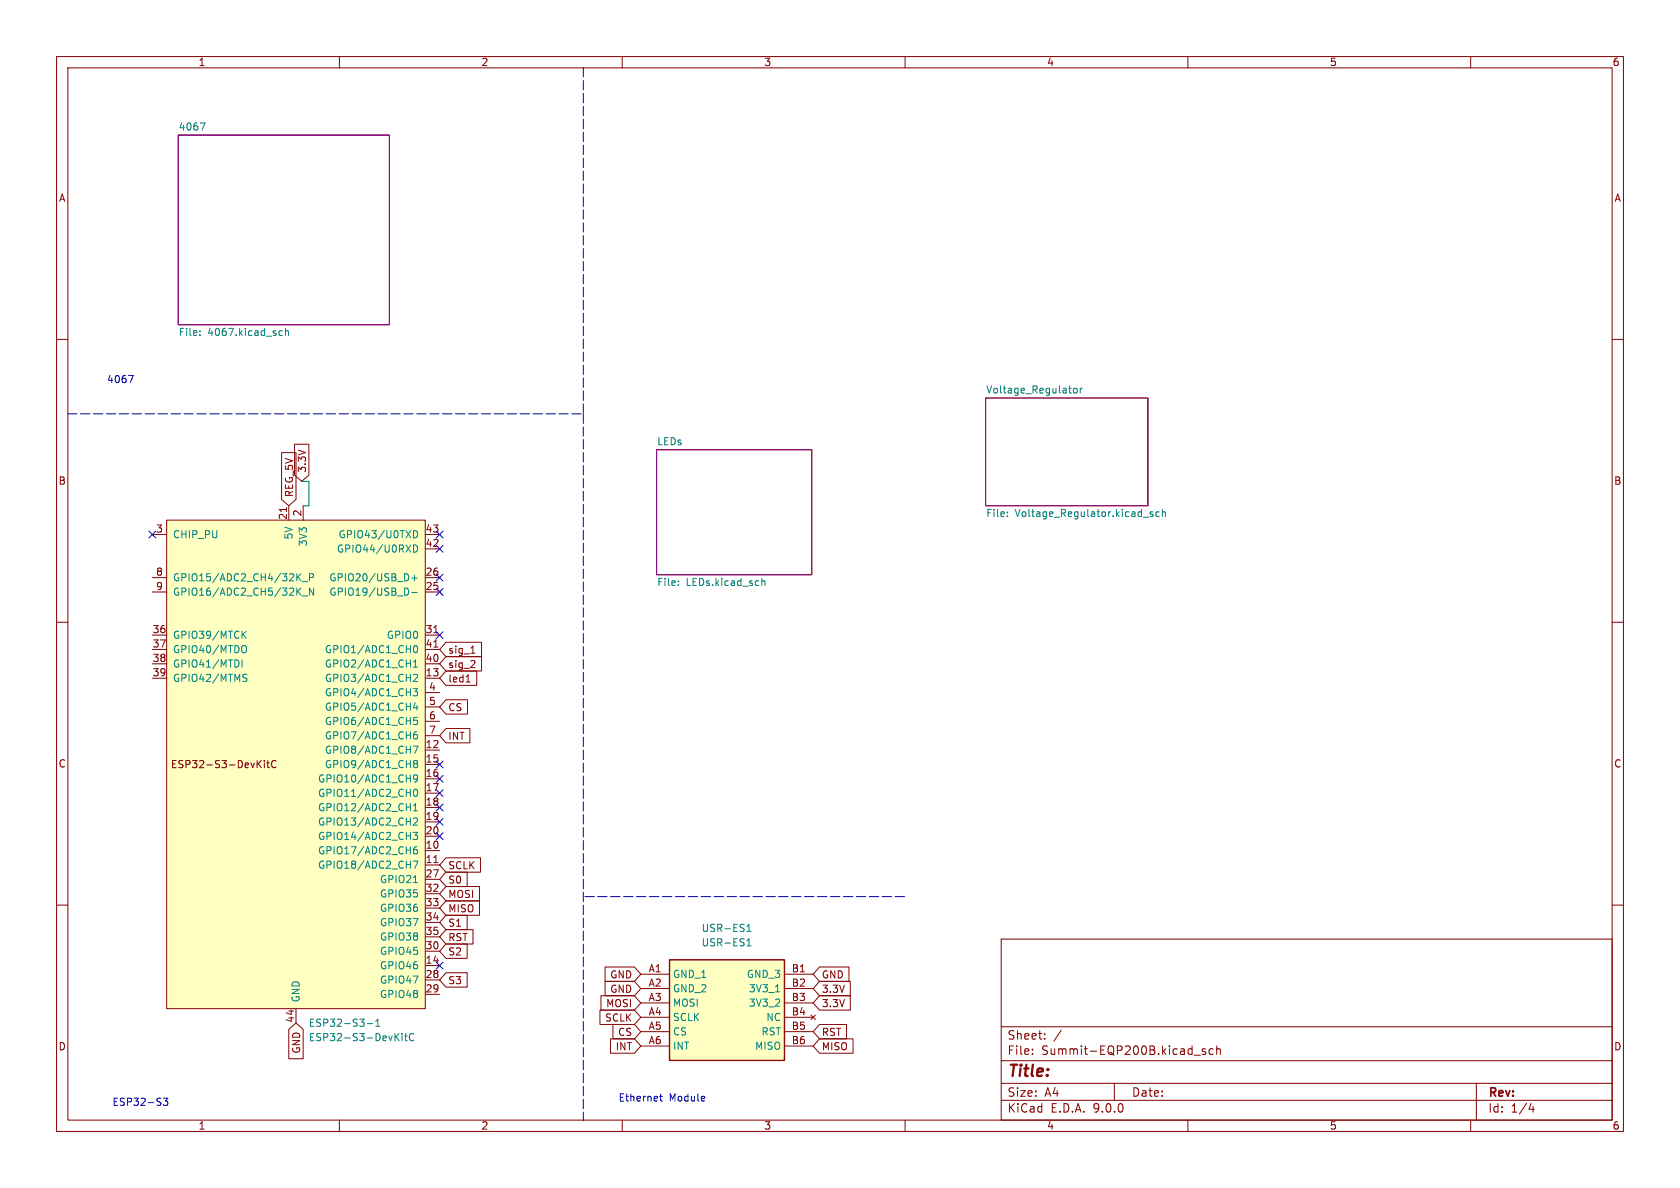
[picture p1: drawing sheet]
<svg xmlns="http://www.w3.org/2000/svg" width="297mm" height="210mm" viewBox="0 0 297 210" stroke-linecap="round" stroke-linejoin="round" font-family="sans-serif">
<g fill="none" stroke="#840000" stroke-width=".18">
<path d="M10 10h277v190h-277zM12 12h273v186h-273zM60 10v2M110 10v2M160 10v2M210 10v2M260 10v2M10 60h2M285 60h2M10 110h2M285 110h2M10 160h2"/>
<path d="M177 166h108v32h-108zM285 160h2M60 198v2M110 198v2M160 198v2M177 194.5h108M177 191.5h108M177 187.5h108M177 181.5h108M182.5 186.3v.1M182.5 185.5v.1M184.7 183.6v.1"/>
<path d="M184.7 182.8v.1M187.6 182.1l-1.3 2M197 191.5v3M210 198v2M211.1 186.5h1.1M213.1 185.5l-.4-.1-.2 .2 .1 .2 .5 .2v.3h-.6M214.5 185.5l-.5-.1-.3 .3v.4l.2 .2h.6M215.1 185.5l.2-.1 .4 .1v.9M215.1 184.9v1.5M260 198v2M261 191.5v6.5M270.7 195l-.4 1.1h.9"/>
<path d="M271 195.6v1"/>
</g>
<path d="M31.5 23.9h37.3v33.5h-37.3zM116.1 79.5h27.4v22.1h-27.4zM174.2 70.4h28.7v19h-28.7z" fill="none" stroke="#840084" stroke-width=".18"/>
<g fill="none" stroke="#008484" stroke-width=".18">
<path d="M35.4 21.7h.9l-.6 1.3M35.3 59.2v.1M35.3 58.5v.1M49.4 59.3h.5M49.4 58.5h.5M50.5 58.6l.1-.1h.3l.1 .8M50.5 58v1.3M189.9 68.7l.3-.1 .2 .3v.3l-.2 .3-.3-.1-.1-.2zM191 68.6v.9M191.3 68.6l-.3 .3M178.1 91.2v.1M178.1 90.5v.1"/>
<path d="M202.1 91.4h1M203.8 90.5h-.3l-.2 .1 .1 .2 .4 .2v.3h-.5M204.9 90.5h-.3l-.3 .2 .2 .6h.4M205.5 90.6l.2-.1h.3v.8M205.5 90v1.3M119.9 103.4v.1M119.9 102.7v.1M134.7 102.2v1.3M134.7 102.8l.2-.1h.3v.8"/>
</g>
<path d="M118.4 169.7h20.3v17.8h-20.3z" fill="#ffffc2"/>
<path d="M118.4 169.7h20.3v17.8h-20.3z" fill="none" stroke="#840000" stroke-width=".25"/>
<g fill="none" stroke="#840000" stroke-width=".18">
<path d="M113.3 172.2h5.1M113.3 174.8h5.1M113.3 177.3h5.1M113.3 179.8h5.1M138.7 172.2h5.1M138.7 174.8h5.1M138.7 177.3h5.1M138.7 179.8h5.1M143.4 179.5l.7 .7M144.1 179.5l-.7 .7M113.3 182.4h5.1M113.3 184.9h5.1"/>
<path d="M138.7 182.4h5.1M138.7 184.9h5.1"/>
</g>
<path d="M132 164.7h.8M132 163.8l.4-.4v1.3M132 166.3l.4-.4v1.3M132 167.2h.8M137.1 175.3h.7" fill="none" stroke="#008484" stroke-width=".18"/>
<path d="M29.5 91.9h45.7v86.4h-45.7z" fill="#ffffc2"/>
<g fill="none" stroke="#840000" stroke-width=".18">
<path d="M52.1 78.5h2.5v5.5l-1.3 1.1-1.2-1.1zM26.9 94.5h2.6M29.5 91.9h45.7v86.4h-45.7zM49.8 80h2.5v8.3l-1.2 1.1-1.3-1.1zM50.6 89.7v.7M51.1 89.4v2.5M53.6 89.4v2.5M75.2 94.5h2.5M75.2 97h2.5M26.9 119.9h2.6M26.9 114.8h2.6M26.9 117.3h2.6"/>
<path d="M26.9 102.1h2.6M26.9 104.6h2.6M26.9 112.3h2.6M75.2 119.9h2.5M75.2 114.8h2.5M75.2 117.3h2.5M75.2 102.1h2.5M75.2 104.6h2.5M75.2 112.3h2.5M76.7 114.4h.7M76.7 111.9h.7M78.8 116.1h6.3v2.5h-6.3l-1.1-1.3z"/>
<path d="M78.8 118.6h5.5v2.6h-5.5l-1.1-1.3zM78.8 113.5h6.3v2.6h-6.3l-1.1-1.3zM83.2 118h.8M83.2 115.5h.8M83.9 116.9v.4M45.6 135l.6 .7M46.2 134.4l-.7 .8M46.7 134.4v.2M46.7 134.9v.8M47.2 134.9h.4M47.3 134.4v1.1l.3 .2M48.8 134.6a.6 .6 0 0 0-.9 .4 .6 .6 0 0 0 .6 .7l.3-.1"/>
<path d="M75.2 122.4h2.5M75.2 125h2.5M75.2 127.5h2.5M75.2 130h2.5M75.2 132.6h2.5M75.2 135.1h2.5M75.2 137.7h2.5M78.8 123.7h3.8v2.5h-3.8l-1.1-1.2zM78.8 128.8h4.3v2.5h-4.3l-1.1-1.3zM82.4 120.6h.7M75.2 145.3h2.5M75.2 140.2h2.5"/>
<path d="M75.2 142.7h2.5M75.2 147.8h2.5M75.2 150.4h2.5M75.2 152.9h2.5M75.2 155.4h2.5M75.2 158h2.5M76.7 152.5h.7M78.8 159.3h6v2.5h-6l-1.1-1.3zM78.8 156.7h6v2.6h-6l-1.1-1.3zM78.8 154.2h3.8v2.5h-3.8l-1.1-1.3zM78.8 151.6h6.1v2.6h-6.1l-1.1-1.3zM52.3 178.3v2.5"/>
<path d="M75.2 170.7h2.5M75.2 160.5h2.5M75.2 163.1h2.5M75.2 165.6h2.5M75.2 168.1h2.5M75.2 173.2h2.5M75.2 175.8h2.5M78.8 164.3h4.8v2.6h-4.8l-1.1-1.3zM78.8 161.8h3.8v2.5h-3.8l-1.1-1.2zM78.8 166.9h3.8v2.5h-3.8l-1.1-1.3zM78.8 172h3.8v2.5h-3.8l-1.1-1.3zM106.1 178.6h6.1l1.1 1.2-1.1 1.3h-6.1z"/>
<path d="M106.2 176h6l1.1 1.3-1.1 1.3h-6zM107 170.9h5.2l1.1 1.3-1.1 1.3h-5.2zM107 173.5h5.2l1.1 1.3-1.1 1.2h-5.2zM144.9 173.5h5.4v2.5h-5.4l-1.1-1.2zM144.9 176h5.4v2.6h-5.4l-1.1-1.3zM144.9 170.9h5.2v2.6h-5.2l-1.1-1.3zM51.1 182l1.2-1.2 1.3 1.2v5.2h-2.5zM107.9 183.6h4.3l1.1 1.3-1.1 1.3h-4.3zM108.4 181.1h3.8l1.1 1.3-1.1 1.2h-3.8zM144.9 183.6h5.9v2.6h-5.9l-1.1-1.3zM144.9 181.1h4.8v2.5h-4.8l-1.1-1.2z"/>
</g>
<g fill="none" stroke="#008484" stroke-width=".18">
<path d="M73.1 93.8a.64 .64 0 0 1 .7 .6 .64 .64 0 0 1-.7 .7zM73.1 96.3a.64 .64 0 0 1 .7 .7 .64 .64 0 0 1-.7 .6zM42.1 116.8l.2 .4-.2 .5M42.8 116.7v1.2M43 112.1l.5 .7M43 119.7l.5 .2 .1 .2-.1 .3-.4 .1M43 119.3h.6M43 114.1a.43 .43 0 0 1 .6 .4v.5a.43 .43 0 0 1-.6 .4M43.5 111.6l-.7 .7M52.7 102l.5 .7M52.7 104.5l.5 .7M53.2 101.4l-.7 .7"/>
<path d="M53.2 104l-.7 .7M53.4 102.8h1M53.4 105.3h1M54.7 102.1l.6-.1 .1-.2v-.3l-.7-.1v1.3M55.4 104v1.2l-.7-1.2v1.2M72 104l.3 .5-.3 .7M72.8 102.2h1M72.8 104.7h1M73.1 119.3l.5-.1 .2 .4-.8 .9h.8M73.1 117.9h.7M73.1 117l.4-.3v1.2M73.3 101.7v1"/>
<path d="M73.3 114.2l.1-.1a.68 .68 0 0 1 .4 .7 .68 .68 0 0 1-.4 .6 .84 .84 0 0 1-.1-1.2zM73 121.7h.8l-.4 .5 .4 .1v.6l-.2 .1-.6-.1M73 131.9h.9l-.6 1.3M73.2 139.6l.2-.1a.68 .68 0 0 1 .4 .7 .68 .68 0 0 1-.4 .6l-.2-.1-.1-.4zM73.3 135l-.2 .2 .1 .4 .1 .1 .4-.1 .1-.1v-.3l-.2-.2M73.3 135l-.2-.3 .2-.3h.3l.2 .3-.2 .3M73.3 135h.3M73.4 124.2l-.3 .9h.8M73.7 129.4h-.4a.86 .86 0 0 0 0 1.2l.5-.1v-.4l-.2-.3h-.3l-.2 .3M73.7 124.7v.8M73.8 126.8h-.6l-.1 .6 .2-.1 .4 .1 .1 .1v.5l-.2 .1-.5-.1M73.8 137.5l-.2 .3h-.3l-.2-.3 .1-.5h.4l.2 .1a.84 .84 0 0 1-.3 1.1h-.3"/>
<path d="M71.8 142.7h.8M72.6 142.1v1.2M73 147.1h.8l-.4 .5 .4 .1v.6l-.2 .1-.6-.1M73 152.2h.9l-.6 1.3M73.1 144.7l.5-.1 .2 .4-.8 .9h.8M73.1 142.4l.4-.3v1.2M73.1 143.3h.7M73.1 156h.7M73.7 149.7h-.4a.86 .86 0 0 0 0 1.2l.5-.1v-.4l-.2-.2h-.3l-.2 .2M64.9 180.9h1M66.4 181.4h.8M66.4 180.5l.4-.3v1.2"/>
<path d="M70 183.2l.5 .8M70.5 182.7l-.7 .7M71.1 182.7v.1M71.1 183.1v.9M71.5 183.1h.5M71.7 182.7v1.1l.3 .2M73.1 182.8a.6 .6 0 0 0-.8 .4 .6 .6 0 0 0 .6 .8l.2-.2"/>
</g>
<path d="M103.1 11.9v61.3M11.9 73.2h91.2M103.1 73.2v124.9M103.4 158.5h56.6" fill="none" stroke="#0000c2" stroke-width=".18" stroke-dasharray="1.7 .6"/>
<path d="M53.3 85.1h1.3v4.3h-1" fill="none" stroke="#008400" stroke-width=".18"/>
<g fill="none" stroke="#000084" stroke-width=".18">
<path d="M26.3 93.9l1.2 1.2M27.5 93.9l-1.2 1.2M77.1 93.9l1.2 1.2M77.1 96.4l1.2 1.2M78.3 93.9l-1.2 1.2M78.3 96.4l-1.2 1.2M77.1 101.5l1.2 1.2M77.1 111.7l1.2 1.2M77.1 104l1.2 1.3M78.3 101.5l-1.2 1.2M78.3 111.7l-1.2 1.2M78.3 104l-1.2 1.3"/>
<path d="M77.1 139.6l1.2 1.2M77.1 137.1l1.2 1.2M77.1 134.5l1.2 1.2M78.3 139.6l-1.2 1.2M78.3 137.1l-1.2 1.2M78.3 134.5l-1.2 1.2M77.1 147.2l1.2 1.2M77.1 144.7l1.2 1.2M77.1 142.1l1.2 1.3M78.3 147.2l-1.2 1.2M78.3 144.7l-1.2 1.2M78.3 142.1l-1.2 1.3"/>
<path d="M77.1 170.1l1.2 1.2M78.3 170.1l-1.2 1.2"/>
</g>
<path d="M22.7 66.4h.9l-.6 1.2M28.9 194.1h.8l-.5 .5 .4 .1v.6l-.2 .1-.5-.1M116.6 193.8h.5M116.8 193.4v1.1l.3 .1" fill="none" stroke="#0000c2" stroke-width=".18"/>
<text font-size="2.8" fill="#840000" x="178" y="190.9">Title:</text>
<g font-size="2.1" fill="#840000">
<text x="178" y="184">Sheet:</text>
<text x="178" y="186.7">File:</text>
<text x="184.1" y="186.7">Summit-EQP200B.kicad_sch</text>
<text x="178" y="196.9">KiCad</text>
<text x="178" y="194.1">Size:</text>
<text x="184.7" y="194.1">A4</text>
<text x="185.7" y="196.9">E.D.A.</text>
<text x="193.3" y="196.9">9.0.0</text>
<text x="200" y="194.1">Date:</text>
<text x="263" y="194.3">Rev:</text>
<text x="263" y="196.9">Id:</text>
<text x="267.1" y="196.9">1/4</text>
</g>
<g font-size="1.8" fill="#840000">
<text x="35" y="11.9">1</text>
<text x="85" y="11.9">2</text>
<text x="135" y="11.9">3</text>
<text x="185" y="11.9">4</text>
<text x="235" y="11.9">5</text>
<text x="285" y="11.9">6</text>
<text x="10.3" y="35.9">A</text>
<text x="285.3" y="35.9">A</text>
<text x="54.3" y="83.7" transform="rotate(-90 54.3 83.7)">3.3V</text>
<text x="10.3" y="85.9">B</text>
<text x="52" y="88" transform="rotate(-90 52 88)">REG_5V</text>
<text x="285.3" y="85.9">B</text>
<text x="27.5" y="94.2">3</text>
<text x="50.8" y="92" transform="rotate(-90 50.8 92)">21</text>
<text x="53.3" y="91.4" transform="rotate(-90 53.3 91.4)">2</text>
<text x="75.1" y="94.2">43</text>
<text x="27.5" y="101.9">8</text>
<text x="75.1" y="96.8">42</text>
<text x="75.1" y="101.9">26</text>
<text x="27.5" y="104.4">9</text>
<text x="75.1" y="104.4">25</text>
<text x="26.9" y="112">36</text>
<text x="75.1" y="112">31</text>
<text x="26.9" y="119.6">39</text>
<text x="26.9" y="114.6">37</text>
<text x="26.9" y="117.1">38</text>
<text x="75.1" y="114.6">41</text>
<text x="75.1" y="117.1">40</text>
<text x="75.1" y="119.6">13</text>
<text x="79.2" y="118.3">sig_2</text>
<text x="79.2" y="115.8">sig_1</text>
<text x="75.7" y="122.2">4</text>
<text x="75.7" y="124.7">5</text>
<text x="79.2" y="125.9">CS</text>
<text x="79.2" y="120.8">led1</text>
<text x="75.7" y="127.3">6</text>
<text x="75.7" y="129.8">7</text>
<text x="79.2" y="131">INT</text>
<text x="10.3" y="135.9">C</text>
<text x="30.1" y="136">ESP32-S3-DevKitC</text>
<text x="75.1" y="132.3">12</text>
<text x="75.1" y="134.9">15</text>
<text x="75.1" y="137.4">16</text>
<text x="285.3" y="135.9">C</text>
<text x="75.1" y="140">17</text>
<text x="75.1" y="142.5">18</text>
<text x="75.1" y="145">19</text>
<text x="75.1" y="147.6">20</text>
<text x="75.1" y="150.1">10</text>
<text x="75.1" y="152.7">11</text>
<text x="75.1" y="155.2">27</text>
<text x="79.2" y="153.9">SCLK</text>
<text x="75.1" y="157.7">32</text>
<text x="75.1" y="160.3">33</text>
<text x="79.2" y="161.5">MISO</text>
<text x="79.2" y="158.9">MOSI</text>
<text x="79.2" y="156.4">S0</text>
<text x="75.1" y="162.8">34</text>
<text x="75.1" y="165.4">35</text>
<text x="75.1" y="167.9">30</text>
<text x="79.2" y="166.6">RST</text>
<text x="79.2" y="164">S1</text>
<text x="75.1" y="170.4">14</text>
<text x="75.1" y="173">28</text>
<text x="79.2" y="169.1">S2</text>
<text x="107.8" y="173.2">GND</text>
<text x="114.6" y="172">A1</text>
<text x="139.9" y="172">B1</text>
<text x="145.2" y="173.2">GND</text>
<text x="75.1" y="175.5">29</text>
<text x="79.2" y="174.2">S3</text>
<text x="107.1" y="178.2">MOSI</text>
<text x="107.8" y="175.7">GND</text>
<text x="114.6" y="174.5">A2</text>
<text x="114.6" y="177">A3</text>
<text x="114.6" y="179.6">A4</text>
<text x="139.9" y="174.5">B2</text>
<text x="139.9" y="177">B3</text>
<text x="139.9" y="179.6">B4</text>
<text x="145.2" y="175.7">3.3V</text>
<text x="145.2" y="178.2">3.3V</text>
<text x="10.3" y="185.9">D</text>
<text x="52.1" y="180.9" transform="rotate(-90 52.1 180.9)">44</text>
<text x="106.9" y="180.8">SCLK</text>
<text x="108.7" y="185.9">INT</text>
<text x="109.2" y="183.3">CS</text>
<text x="114.6" y="182.1">A5</text>
<text x="114.6" y="184.7">A6</text>
<text x="139.9" y="182.1">B5</text>
<text x="139.9" y="184.7">B6</text>
<text x="145.2" y="185.9">MISO</text>
<text x="145.2" y="183.3">RST</text>
<text x="285.3" y="185.9">D</text>
<text x="53.3" y="186.4" transform="rotate(-90 53.3 186.4)">GND</text>
<text x="35" y="199.9">1</text>
<text x="85" y="199.9">2</text>
<text x="135" y="199.9">3</text>
<text x="185" y="199.9">4</text>
<text x="235" y="199.9">5</text>
<text x="285" y="199.9">6</text>
</g>
<g font-size="1.8" fill="#008484">
<text x="31.5" y="23.2">4067</text>
<text x="31.5" y="59.7">File:</text>
<text x="36.7" y="59.7">4067.kicad_sch</text>
<text x="174.2" y="69.6">Voltage_Regulator</text>
<text x="116.1" y="78.8">LEDs</text>
<text x="30.5" y="95.4">CHIP_PU</text>
<text x="51.9" y="95.5" transform="rotate(-90 51.9 95.5)">5V</text>
<text x="59.8" y="95.4">GPIO43/U0TXD</text>
<text x="174.2" y="91.7">File:</text>
<text x="179.5" y="91.7">Voltage_Regulator.kicad_sch</text>
<text x="54.5" y="96.7" transform="rotate(-90 54.5 96.7)">3V3</text>
<text x="59.5" y="97.9">GPIO44/U0RXD</text>
<text x="30.5" y="103">GPIO15/ADC2_CH4/32K_P</text>
<text x="30.5" y="105.5">GPIO16/ADC2_CH5/32K_N</text>
<text x="58.1" y="103">GPIO20/USB_D+</text>
<text x="58.1" y="105.5">GPIO19/USB_D-</text>
<text x="116.1" y="103.9">File:</text>
<text x="121.3" y="103.9">LEDs.kicad_sch</text>
<text x="30.5" y="113.1">GPIO39/MTCK</text>
<text x="68.3" y="113.1">GPIO0</text>
<text x="30.5" y="115.7">GPIO40/MTDO</text>
<text x="30.5" y="118.2">GPIO41/MTDI</text>
<text x="57.3" y="115.7">GPIO1/ADC1_CH0</text>
<text x="57.3" y="118.2">GPIO2/ADC1_CH1</text>
<text x="30.5" y="120.8">GPIO42/MTMS</text>
<text x="57.3" y="120.8">GPIO3/ADC1_CH2</text>
<text x="57.3" y="123.3">GPIO4/ADC1_CH3</text>
<text x="57.3" y="125.8">GPIO5/ADC1_CH4</text>
<text x="57.3" y="128.4">GPIO6/ADC1_CH5</text>
<text x="57.3" y="130.9">GPIO7/ADC1_CH6</text>
<text x="57.3" y="133.5">GPIO8/ADC1_CH7</text>
<text x="57.3" y="136">GPIO9/ADC1_CH8</text>
<text x="56.1" y="138.5">GPIO10/ADC1_CH9</text>
<text x="56.1" y="141.1">GPIO11/ADC2_CH0</text>
<text x="56.1" y="143.6">GPIO12/ADC2_CH1</text>
<text x="56.1" y="146.2">GPIO13/ADC2_CH2</text>
<text x="56.1" y="148.7">GPIO14/ADC2_CH3</text>
<text x="56.1" y="151.2">GPIO17/ADC2_CH6</text>
<text x="56.1" y="153.8">GPIO18/ADC2_CH7</text>
<text x="67.1" y="156.3">GPIO21</text>
<text x="67.1" y="158.9">GPIO35</text>
<text x="67.1" y="161.4">GPIO36</text>
<text x="67.1" y="163.9">GPIO37</text>
<text x="67.1" y="166.5">GPIO38</text>
<text x="123.9" y="164.9">USR-ES1</text>
<text x="123.9" y="167.5">USR-ES1</text>
<text x="67.1" y="171.6">GPIO46</text>
<text x="67.1" y="169">GPIO45</text>
<text x="118.9" y="173.1">GND_1</text>
<text x="131.9" y="173.1">GND_3</text>
<text x="53.2" y="177.3" transform="rotate(-90 53.2 177.3)">GND</text>
<text x="67.1" y="174.1">GPIO47</text>
<text x="67.1" y="176.6">GPIO48</text>
<text x="118.9" y="175.6">GND_2</text>
<text x="118.9" y="178.2">MOSI</text>
<text x="132.3" y="175.6">3V3_1</text>
<text x="132.3" y="178.2">3V3_2</text>
<text x="54.5" y="181.7">ESP32-S3-1</text>
<text x="54.5" y="184.3">ESP32-S3-DevKitC</text>
<text x="118.9" y="180.7">SCLK</text>
<text x="118.9" y="183.2">CS</text>
<text x="118.9" y="185.8">INT</text>
<text x="133.4" y="185.8">MISO</text>
<text x="134.5" y="183.2">RST</text>
<text x="135.4" y="180.7">NC</text>
</g>
<g font-size="1.8" fill="#0000c2">
<text x="18.8" y="67.9">4067</text>
<text x="19.8" y="195.7">ESP32-S3</text>
<text x="109.3" y="194.9">Ethernet</text>
<text x="118.3" y="194.9">Module</text>
</g>
</svg>
